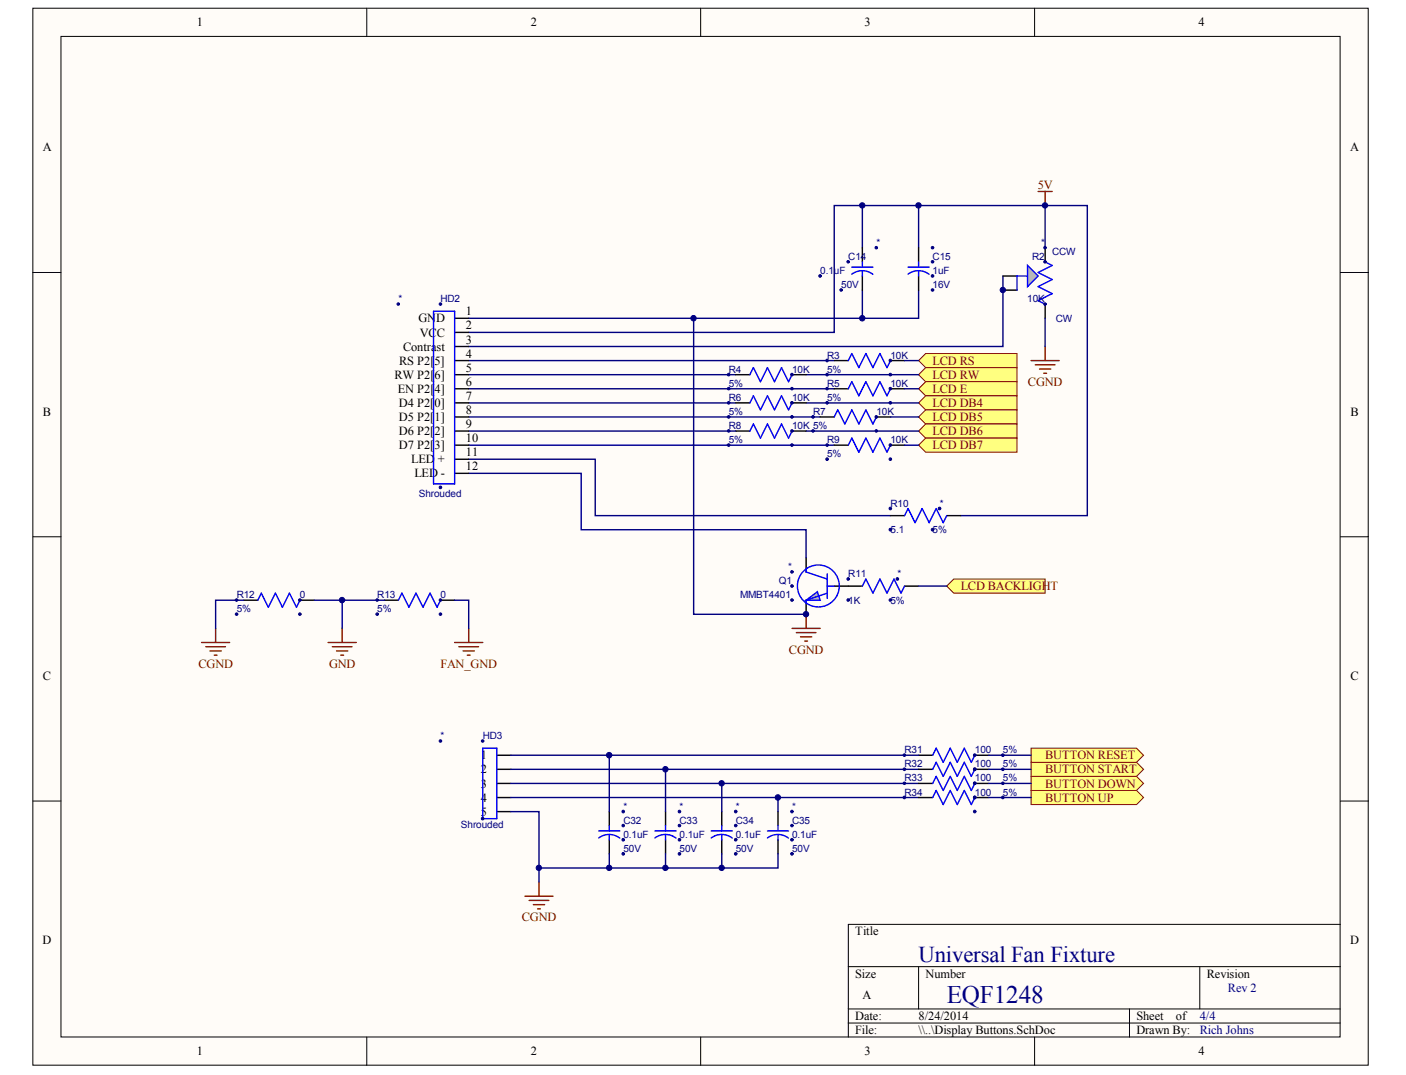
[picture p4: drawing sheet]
<svg xmlns="http://www.w3.org/2000/svg" width="271mm" height="207mm" viewBox="0 0 271 207" stroke-linecap="round" stroke-linejoin="round" font-family="sans-serif">
<g fill="#fffcf8" stroke="#000" stroke-width=".19">
<path d="M6.3 1.6h257.4v203.6h-257.4z"/>
<path d="M11.7 7h246.5v192.8h-246.5z"/>
</g>
<g fill="none" stroke="#000" stroke-width=".19">
<path d="M70.7 1.6v5.4M135 1.6v5.4M199.4 1.6v5.4M6.3 52.5h5.4M258.3 52.5h5.4M6.3 103.4h5.4M258.3 103.4h5.4M6.3 154.3h5.4M258.3 154.3h5.4M258.3 178.1h-94.8v21.7M70.7 199.8v5.4M135 199.8v5.4"/>
<path d="M163.5 186.2h94.8M163.5 194.4h94.8M163.5 197.1h94.8M177 186.2v8.2M199.4 199.8v5.4M217.7 194.4v5.4M231.2 186.2v8.2"/>
</g>
<g fill="#ffff80" stroke="#800000" stroke-width=".19">
<path d="M198.7 149.6h20.3l1.4 1.3-1.4 1.4h-20.3z" fill-rule="evenodd"/>
<path d="M198.7 146.8h20.3l1.4 1.4-1.4 1.4h-20.3z" fill-rule="evenodd"/>
<path d="M198.7 152.3h20.3l1.4 1.3-1.4 1.4h-20.3z" fill-rule="evenodd"/>
<path d="M198.7 144.1h20.3l1.4 1.4-1.4 1.3h-20.3z" fill-rule="evenodd"/>
</g>
<path d="M200 36.9h2.8M201.4 36.9v2.7M198.7 69.5h5.4M199.5 70.3h3.8M200.3 71.1h2.2M201.1 71.9h.6M201.4 66.7v2.8M101.2 172.6h5.4M102 173.4h3.8M102.8 174.3h2.1M103.6 175.1h.5M103.9 169.9v2.7" fill="none" stroke="#800000" stroke-width=".27"/>
<g fill="#ffff80" stroke="#800000" stroke-width=".19">
<path d="M178.4 68.1h17.6v2.7h-17.6l-1.4-1.3z" fill-rule="evenodd"/>
<path d="M178.4 70.8h17.6v2.7h-17.6l-1.4-1.3z" fill-rule="evenodd"/>
<path d="M178.4 73.5h17.6v2.7h-17.6l-1.4-1.3z" fill-rule="evenodd"/>
<path d="M178.4 76.2h17.6v2.8h-17.6l-1.4-1.4z" fill-rule="evenodd"/>
<path d="M178.4 79h17.6v2.7h-17.6l-1.4-1.4z" fill-rule="evenodd"/>
<path d="M178.4 81.7h17.6v2.7h-17.6l-1.4-1.4z" fill-rule="evenodd"/>
<path d="M178.4 84.4h17.6v2.7h-17.6l-1.4-1.3z" fill-rule="evenodd"/>
</g>
<path d="M177 55.9v5.4h-43.3M193.3 53.2v13.5h-103M90.3 69.5h70.5M90.3 72.2h51.5M90.3 74.9h70.5M90.3 77.6h51.5M90.3 80.3h67.7M90.3 83h51.5M90.3 85.8h70.5" fill="none" stroke="#000080" stroke-width=".27"/>
<path d="M155.3 107.5v2.7M155.3 115.6v2.7M160.8 112.9h2.7" fill="none" stroke="#000" stroke-width=".27"/>
<path d="M159.4 110.5v4.8M159.4 112.9h1.4" fill="none" stroke="#00f" stroke-width=".27"/>
<path d="M155.3 115.6l2.2-1.6 .5 1.6z" fill="#c0c0c0" stroke="#00f" stroke-width=".27"/>
<g fill="none" stroke="#00f" stroke-width=".27">
<path d="M196 53.2h2M155.3 109.5v.7l4.1 1.3M159.4 114.3l-4.1 1.3v.7M93 144.1h2.7v13.6h-2.7z"/>
<circle cx="157.7" cy="112.9" r="4"/>
</g>
<g fill="#000080" stroke="#000080" stroke-width=".19">
<circle cx="152.6" cy="115.6" r=".24"/>
<circle cx="152.6" cy="110.2" r=".24"/>
<circle cx="152.6" cy="112.9" r=".25"/>
<circle cx="84.9" cy="142.7" r=".24"/>
<circle cx="93" cy="157.7" r=".25"/>
<circle cx="93" cy="142.7" r=".24"/>
</g>
<path d="M90.3 88.5h24.4v10.8h56.9M90.3 91.2h21.7v10.8h43.3v5.5M98.4 156.3h5.5v13.6" fill="none" stroke="#000080" stroke-width=".27"/>
<path d="M155.3 118.3v2.7M152.6 121h5.4M153.4 121.9h3.8M154.3 122.7h2.1M155.1 123.5h.5" fill="none" stroke="#800000" stroke-width=".27"/>
<path d="M193.3 53.2h2.7M193.3 55.9h2.7M201.4 47.7v2.8M201.4 58.6v2.7M95.7 156.3h2.7M95.7 153.6h2.7M95.7 148.2h2.7M95.7 145.5h2.7M95.7 150.9h2.7" fill="none" stroke="#000" stroke-width=".27"/>
<path d="M198 51.1l2 2.1-2 2z" fill-rule="evenodd" fill="#c0c0c0" stroke="#00f" stroke-width=".27"/>
<path d="M196 53.2v2.7M201.4 50.5l1.4 .6-2.8 1.4 2.8 1.3-2.8 1.4 2.8 1.4-2.8 1.3 1.4 .7" fill="none" stroke="#00f" stroke-width=".27"/>
<g fill="#000080" stroke="#000080" stroke-width=".19">
<circle cx="201.4" cy="58.6" r=".24"/>
<circle cx="201.4" cy="47.7" r=".24"/>
<circle cx="201.4" cy="50.4" r=".24"/>
</g>
<path d="M177 39.6h-16.2v24.4h-70.5M201.4 39.6v8.1M177 47.7v-8.1h32.5v59.7h-24.4M90.3 61.3h43.4v57h21.6" fill="none" stroke="#000080" stroke-width=".27"/>
<path d="M183.8 111.5h17.6v2.8h-17.6l-1.4-1.4z" fill-rule="evenodd" fill="#ffff80" stroke="#800000" stroke-width=".19"/>
<g fill="none" stroke="#000" stroke-width=".27">
<path d="M166.2 47.7v2.8M166.2 53.2v2.7M177 47.7v2.8M177 53.2v2.7M87.6 72.2h2.7M87.6 74.9h2.7M87.6 64h2.7M87.6 66.7h2.7M87.6 61.3h2.7M87.6 69.5h2.7M87.6 77.6h2.7M141.8 72.2h2.7"/>
<path d="M141.8 77.6h2.7M152.6 72.2h2.7M152.6 77.6h2.7M160.8 74.9h2.7M160.8 69.5h2.7M171.6 74.9h2.7M171.6 69.5h2.7M87.6 88.5h2.7M87.6 91.2h2.7M87.6 80.3h2.7M87.6 83h2.7M87.6 85.8h2.7"/>
<path d="M141.8 83h2.7M152.6 83h2.7M158 80.3h2.8M160.8 85.8h2.7M168.9 80.3h2.7M171.6 85.8h2.7M171.6 99.3h2.7M182.4 99.3h2.7M47 115.6h2.7M57.8 115.6h2.7M74.1 115.6h2.7M84.9 115.6h2.7"/>
<path d="M163.5 112.9h2.7M174.3 112.9h2.7M117.4 156.3v2.8M128.2 156.3v2.8M139.1 156.3v2.8M149.9 156.3v2.8M177 145.5h2.7M177 148.2h2.7M177 150.9h2.7M177 153.6h2.7M187.8 145.5h2.8M187.8 148.2h2.8"/>
<path d="M187.8 150.9h2.8M187.8 153.6h2.8M117.4 161.8v2.7M128.2 161.8v2.7M139.1 161.8v2.7M149.9 161.8v2.7"/>
</g>
<g fill="none" stroke="#00f" stroke-width=".27">
<path d="M83.5 60h4.1v33.2h-4.1zM164.1 52.8a3.3 3.3 0 0 1 4.1 0M164.1 51.5h4.1M166.2 50.5v1M166.2 52.1v1.1M175 52.8a3.3 3.3 0 0 1 4 0M175 51.5h4M177 50.5v1M177 52.1v1.1M144.5 72.2l.7-1.4 1.3 2.7 1.4-2.7 1.3 2.7 1.4-2.7 1.4 2.7 .6-1.3M144.5 77.6l.7-1.4 1.3 2.8 1.4-2.8 1.3 2.8 1.4-2.8 1.4 2.8 .6-1.4M163.5 69.5l.6-1.4 1.4 2.7 1.4-2.7 1.3 2.7 1.4-2.7 1.3 2.7 .7-1.3"/>
<path d="M163.5 74.9l.6-1.4 1.4 2.7 1.4-2.7 1.3 2.7 1.4-2.7 1.3 2.7 .7-1.3M144.5 83l.7-1.3 1.3 2.7 1.4-2.7 1.3 2.7 1.4-2.7 1.4 2.7 .6-1.4M160.8 80.3l.6-1.3 1.4 2.7 1.3-2.7 1.4 2.7 1.4-2.7 1.3 2.7 .7-1.4M163.5 85.8l.6-1.4 1.4 2.7 1.4-2.7 1.3 2.7 1.4-2.7 1.3 2.7 .7-1.3M174.3 99.3l.7-1.3 1.3 2.7 1.4-2.7 1.3 2.7 1.4-2.7 1.4 2.7 .6-1.4M49.7 115.6l.7-1.3 1.3 2.7 1.4-2.7 1.3 2.7 1.4-2.7 1.3 2.7 .7-1.4M76.8 115.6l.6-1.3 1.4 2.7 1.4-2.7 1.3 2.7 1.4-2.7 1.3 2.7 .7-1.4M166.2 112.9l.7-1.4 1.3 2.8 1.4-2.8 1.3 2.8 1.4-2.8 1.3 2.8 .7-1.4M117.4 159.1v1M128.2 159.1v1M139.1 159.1v1M149.9 159.1v1"/>
<path d="M179.7 145.5l.7-1.4 1.4 2.7 1.3-2.7 1.4 2.7 1.3-2.7 1.4 2.7 .6-1.3M179.7 150.9l.7-1.3 1.4 2.7 1.3-2.7 1.4 2.7 1.3-2.7 1.4 2.7 .6-1.4M179.7 148.2l.7-1.4 1.4 2.8 1.3-2.8 1.4 2.8 1.3-2.8 1.4 2.8 .6-1.4M179.7 153.6l.7-1.3 1.4 2.7 1.3-2.7 1.4 2.7 1.3-2.7 1.4 2.7 .6-1.4M115.4 161.4a3.3 3.3 0 0 1 4 0M115.4 160.1h4M117.4 160.7v1.1M126.2 161.4a3.3 3.3 0 0 1 4.1 0M126.2 160.1h4.1M128.2 160.7v1.1M137 161.4a3.3 3.3 0 0 1 4.1 0M137.1 160.1h4"/>
<path d="M139.1 160.7v1.1M147.9 161.4a3.3 3.3 0 0 1 4 0M147.9 160.1h4.1M149.9 160.7v1.1"/>
</g>
<g fill="#000080" stroke="#000080" stroke-width=".19">
<circle cx="172.9" cy="111.5" r=".25"/>
<circle cx="163.4" cy="115.6" r=".24"/>
<circle cx="171.6" cy="115.6" r=".24"/>
<circle cx="163.4" cy="111.5" r=".25"/>
<circle cx="57.8" cy="118.3" r=".24"/>
<circle cx="57.8" cy="115.6" r=".24"/>
<circle cx="45.6" cy="118.3" r=".24"/>
<circle cx="45.6" cy="115.6" r=".24"/>
<circle cx="84.9" cy="118.3" r=".24"/>
<circle cx="84.9" cy="115.6" r=".24"/>
<circle cx="72.7" cy="118.3" r=".24"/>
<circle cx="72.7" cy="115.6" r=".24"/>
<circle cx="179.7" cy="47.7" r=".24"/>
<circle cx="179.7" cy="53.2" r=".25"/>
<circle cx="179.7" cy="55.9" r=".24"/>
<circle cx="179.7" cy="50.4" r=".24"/>
<circle cx="168.9" cy="47.7" r=".24"/>
<circle cx="158" cy="53.2" r=".25"/>
<circle cx="162.1" cy="55.9" r=".24"/>
<circle cx="163.4" cy="50.4" r=".24"/>
<circle cx="76.7" cy="58.6" r=".24"/>
<circle cx="84.9" cy="93.9" r=".25"/>
<circle cx="84.9" cy="58.6" r=".24"/>
<circle cx="171.6" cy="72.2" r=".25"/>
<circle cx="171.6" cy="69.5" r=".25"/>
<circle cx="159.4" cy="72.2" r=".25"/>
<circle cx="159.4" cy="69.5" r=".25"/>
<circle cx="152.6" cy="74.9" r=".24"/>
<circle cx="152.6" cy="72.2" r=".25"/>
<circle cx="140.4" cy="74.9" r=".24"/>
<circle cx="140.4" cy="72.2" r=".25"/>
<circle cx="171.6" cy="77.6" r=".25"/>
<circle cx="171.6" cy="74.9" r=".24"/>
<circle cx="159.4" cy="77.6" r=".25"/>
<circle cx="159.4" cy="74.9" r=".24"/>
<circle cx="152.6" cy="80.3" r=".25"/>
<circle cx="152.6" cy="77.6" r=".25"/>
<circle cx="140.4" cy="80.3" r=".25"/>
<circle cx="140.4" cy="77.6" r=".25"/>
<circle cx="168.9" cy="83" r=".24"/>
<circle cx="168.9" cy="80.3" r=".25"/>
<circle cx="156.7" cy="83" r=".24"/>
<circle cx="156.7" cy="80.3" r=".25"/>
<circle cx="152.6" cy="85.7" r=".25"/>
<circle cx="152.6" cy="83" r=".24"/>
<circle cx="140.4" cy="85.7" r=".25"/>
<circle cx="140.4" cy="83" r=".24"/>
<circle cx="171.6" cy="88.5" r=".25"/>
<circle cx="171.6" cy="85.7" r=".25"/>
<circle cx="159.4" cy="88.5" r=".25"/>
<circle cx="159.4" cy="85.7" r=".25"/>
<circle cx="181" cy="98" r=".25"/>
<circle cx="171.6" cy="102" r=".25"/>
<circle cx="179.7" cy="102" r=".25"/>
<circle cx="171.6" cy="98" r=".25"/>
<circle cx="187.8" cy="148.2" r=".25"/>
<circle cx="187.8" cy="145.5" r=".25"/>
<circle cx="193.2" cy="145.5" r=".25"/>
<circle cx="174.3" cy="145.5" r=".25"/>
<circle cx="187.8" cy="150.9" r=".24"/>
<circle cx="193.2" cy="148.2" r=".25"/>
<circle cx="174.3" cy="148.2" r=".25"/>
<circle cx="187.8" cy="153.6" r=".25"/>
<circle cx="193.2" cy="150.9" r=".24"/>
<circle cx="174.3" cy="150.9" r=".24"/>
<circle cx="187.8" cy="156.3" r=".25"/>
<circle cx="193.2" cy="153.6" r=".25"/>
<circle cx="174.3" cy="153.6" r=".25"/>
<circle cx="120.1" cy="156.3" r=".25"/>
<circle cx="120.1" cy="161.8" r=".25"/>
<circle cx="120.1" cy="164.5" r=".25"/>
<circle cx="120.1" cy="159" r=".24"/>
<circle cx="130.9" cy="156.3" r=".25"/>
<circle cx="130.9" cy="161.8" r=".25"/>
<circle cx="130.9" cy="164.5" r=".25"/>
<circle cx="130.9" cy="159" r=".24"/>
<circle cx="141.8" cy="156.3" r=".25"/>
<circle cx="141.8" cy="161.8" r=".25"/>
<circle cx="141.8" cy="164.5" r=".25"/>
<circle cx="141.8" cy="159" r=".24"/>
<circle cx="152.6" cy="156.3" r=".25"/>
<circle cx="152.6" cy="161.8" r=".25"/>
<circle cx="152.6" cy="164.5" r=".25"/>
<circle cx="152.6" cy="159" r=".24"/>
<circle cx="65.9" cy="115.6" r=".52"/>
<circle cx="103.8" cy="167.2" r=".52"/>
<circle cx="117.4" cy="167.2" r=".52"/>
<circle cx="117.4" cy="145.5" r=".52"/>
<circle cx="128.2" cy="167.2" r=".52"/>
<circle cx="128.2" cy="148.2" r=".52"/>
<circle cx="133.6" cy="61.3" r=".52"/>
<circle cx="139.1" cy="167.2" r=".52"/>
<circle cx="139.1" cy="150.9" r=".52"/>
<circle cx="149.9" cy="153.6" r=".52"/>
<circle cx="155.3" cy="118.3" r=".52"/>
<circle cx="166.1" cy="61.3" r=".52"/>
<circle cx="166.1" cy="39.6" r=".52"/>
<circle cx="177" cy="39.6" r=".52"/>
<circle cx="193.2" cy="55.9" r=".52"/>
<circle cx="201.4" cy="39.6" r=".52"/>
</g>
<g fill="none" stroke="#000080" stroke-width=".27">
<path d="M166.2 39.6v8.1M166.2 55.9v5.4M155.3 72.2h21.7M155.3 77.6h21.7M174.3 74.9h2.7M174.3 69.5h2.7M201.4 61.3v5.4M155.3 83h21.7M171.6 80.3h5.4M174.3 85.8h2.7M47 115.6h-5.5v5.4M60.5 115.6h13.6"/>
<path d="M65.9 115.6v5.4M87.6 115.6h2.7v5.4M177 112.9h5.4M98.4 148.2h78.6M98.4 150.9h78.6M98.4 153.6h78.6M98.4 145.5h78.6M117.4 145.5v10.8M128.2 148.2v8.1M139.1 150.9v5.4M149.9 153.6v2.7M190.6 148.2h8.1"/>
<path d="M190.6 150.9h8.1M190.6 153.6h8.1M190.6 145.5h8.1M117.4 164.5v2.7M128.2 164.5v2.7M139.1 164.5v2.7M149.9 164.5v2.7h-46"/>
</g>
<g fill="none" stroke="#800000" stroke-width=".27">
<path d="M38.8 123.8h5.5M39.7 124.6h3.7M40.5 125.4h2.1M41.3 126.2h.5M41.5 121v2.8M63.2 123.8h5.4M64 124.6h3.8M64.8 125.4h2.2M65.7 126.2h.5M65.9 121v2.8M87.6 123.8h5.4M88.4 124.6h3.8"/>
<path d="M89.2 125.4h2.2M90 126.2h.6M90.3 121v2.8"/>
</g>
<text font-size="4.9" fill="#000080" x="182.4" y="193.3">EQF1248</text>
<text font-size="4.4" fill="#000080" x="177" y="185.2">Universal Fan Fixture</text>
<g font-size="2.4">
<text x="37.9" y="5.1">1</text>
<text x="102.3" y="5.1">2</text>
<text x="166.6" y="5.1">3</text>
<text x="231" y="5.1">4</text>
<text x="8.2" y="29.2">A</text>
<text x="260.2" y="29.2">A</text>
<text x="80.6" y="62.1">GND</text>
<text x="80.9" y="64.8">VCC</text>
<text x="89.8" y="63.5">2</text>
<text x="89.8" y="60.8">1</text>
<text x="76.9" y="70.3">RS P2[</text>
<text x="77.7" y="67.5">Contrast</text>
<text x="83.7" y="70.3">5]</text>
<text x="89.8" y="71.6">5</text>
<text x="89.8" y="66.2">3</text>
<text x="89.8" y="68.9">4</text>
<text x="76" y="73">RW P2[</text>
<text x="76.6" y="75.7">EN P2[</text>
<text x="83.7" y="75.7">4]</text>
<text x="83.7" y="73">6]</text>
<text x="89.8" y="74.3">6</text>
<text x="89.8" y="77">7</text>
<text x="8.3" y="80.1">B</text>
<text x="76.9" y="81.1">D5 P2[</text>
<text x="76.9" y="83.8">D6 P2[</text>
<text x="76.9" y="78.4">D4 P2[</text>
<text x="83.7" y="81.1">1]</text>
<text x="83.7" y="83.8">2]</text>
<text x="83.7" y="78.4">0]</text>
<text x="89.8" y="79.8">8</text>
<text x="89.8" y="82.5">9</text>
<text x="260.2" y="80.1">B</text>
<text x="76.9" y="86.6">D7 P2[</text>
<text x="79.3" y="89.3">LED</text>
<text x="83.7" y="86.6">3]</text>
<text x="84.4" y="89.3">+</text>
<text x="89.8" y="87.9">11</text>
<text x="89.8" y="85.2">10</text>
<text x="79.9" y="92">LED -</text>
<text x="89.8" y="90.6">12</text>
<text x="8.3" y="131">C</text>
<text x="260.2" y="131">C</text>
<text x="92.6" y="149">2</text>
<text x="92.6" y="146.3">1</text>
<text x="92.6" y="154.4">4</text>
<text x="92.6" y="151.7">3</text>
<text x="92.6" y="157.1">5</text>
<text x="8.2" y="181.9">D</text>
<text x="164.8" y="180.2">Title</text>
<text x="260.2" y="181.9">D</text>
<text x="164.8" y="188.3">Size</text>
<text x="178.4" y="188.3">Number</text>
<text x="232.6" y="188.3">Revision</text>
<text x="164.8" y="196.5">Date:</text>
<text x="166.2" y="192.4">A</text>
<text x="177" y="196.5">8/24/2014</text>
<text x="219" y="196.5">Sheet</text>
<text x="226.6" y="196.5">of</text>
<text x="37.9" y="203.3">1</text>
<text x="102.3" y="203.3">2</text>
<text x="164.8" y="199.2">File:</text>
<text x="166.6" y="203.3">3</text>
<text x="177" y="199.2">\\..\Display Buttons.SchDoc</text>
<text x="219" y="199.2">Drawn By:</text>
<text x="231" y="203.3">4</text>
</g>
<g font-size="2.4" fill="#800000">
<text x="200" y="36.3">5V</text>
<text x="179.7" y="70.3">LCD RS</text>
<text x="179.7" y="73">LCD RW</text>
<text x="179.7" y="75.7">LCD E</text>
<text x="198.1" y="74.3">CGND</text>
<text x="179.7" y="78.4">LCD DB4</text>
<text x="179.7" y="81.1">LCD DB5</text>
<text x="179.7" y="83.8">LCD DB6</text>
<text x="179.7" y="86.6">LCD DB7</text>
<text x="185.1" y="113.7">LCD BACKLIGHT</text>
<text x="152" y="125.9">CGND</text>
<text x="38.2" y="128.6">CGND</text>
<text x="63.4" y="128.6">GND</text>
<text x="84.9" y="128.6">FAN_GND</text>
<text x="201.4" y="149">BUTTON START</text>
<text x="201.4" y="146.3">BUTTON RESET</text>
<text x="201.4" y="151.7">BUTTON DOWN</text>
<text x="201.4" y="154.4">BUTTON UP</text>
<text x="100.6" y="177.5">CGND</text>
</g>
<g font-size="2.4" fill="#000080">
<text x="236.6" y="191.1">Rev 2</text>
<text x="231.2" y="196.5">4/4</text>
<text x="231.2" y="199.2">Rich Johns</text>
</g>
<g font-size="1.9" fill="#000080">
<text x="168.9" y="47.4">*</text>
<text x="200.6" y="47.4">*</text>
<text x="158" y="52.8">0.1uF</text>
<text x="163.5" y="50.1">C14</text>
<text x="179.7" y="52.8">1uF</text>
<text x="179.7" y="50.1">C15</text>
<text x="198.9" y="50.1">R2</text>
<text x="202.8" y="49.1">CCW</text>
<text x="76.8" y="58.2">*</text>
<text x="84.9" y="58.2">HD2</text>
<text x="162.1" y="55.5">50V</text>
<text x="179.7" y="55.5">16V</text>
<text x="198" y="58.2">10K</text>
<text x="203.4" y="62">CW</text>
<text x="140.4" y="71.8">R4</text>
<text x="152.6" y="71.8">10K</text>
<text x="159.4" y="71.8">5%</text>
<text x="159.4" y="69.1">R3</text>
<text x="171.6" y="69.1">10K</text>
<text x="140.4" y="74.5">5%</text>
<text x="140.4" y="77.2">R6</text>
<text x="152.6" y="77.2">10K</text>
<text x="159.4" y="77.2">5%</text>
<text x="159.4" y="74.5">R5</text>
<text x="171.6" y="74.5">10K</text>
<text x="140.4" y="79.9">5%</text>
<text x="140.4" y="82.7">R8</text>
<text x="152.6" y="82.7">10K 5%</text>
<text x="156.7" y="79.9">R7</text>
<text x="168.9" y="79.9">10K</text>
<text x="140.4" y="85.4">5%</text>
<text x="159.4" y="88.1">5%</text>
<text x="159.4" y="85.4">R9</text>
<text x="171.6" y="85.4">10K</text>
<text x="80.7" y="95.7">Shrouded</text>
<text x="171.6" y="97.6">R10</text>
<text x="181.1" y="97.6">*</text>
<text x="171.6" y="102.8">5.1</text>
<text x="179.7" y="102.8">5%</text>
<text x="150.1" y="112.5">Q1</text>
<text x="151.9" y="109.8">*</text>
<text x="163.5" y="111.2">R11</text>
<text x="172.9" y="111.2">*</text>
<text x="45.6" y="118">5%</text>
<text x="45.6" y="115.2">R12</text>
<text x="57.8" y="115.2">0</text>
<text x="72.7" y="118">5%</text>
<text x="72.7" y="115.2">R13</text>
<text x="84.9" y="115.2">0</text>
<text x="142.6" y="115.2">MMBT4401</text>
<text x="163.5" y="116.3">1K</text>
<text x="171.6" y="116.3">5%</text>
<text x="84.9" y="142.4">*</text>
<text x="93" y="142.4">HD3</text>
<text x="174.3" y="145.1">R31</text>
<text x="174.3" y="147.8">R32</text>
<text x="187.8" y="145.1">100</text>
<text x="187.8" y="147.8">100</text>
<text x="193.3" y="145.1">5%</text>
<text x="193.3" y="147.8">5%</text>
<text x="120.1" y="156">*</text>
<text x="131" y="156">*</text>
<text x="141.8" y="156">*</text>
<text x="152.6" y="156">*</text>
<text x="174.3" y="150.5">R33</text>
<text x="174.3" y="153.3">R34</text>
<text x="187.8" y="150.5">100</text>
<text x="187.8" y="153.3">100</text>
<text x="193.3" y="150.5">5%</text>
<text x="193.3" y="153.3">5%</text>
<text x="88.8" y="159.5">Shrouded</text>
<text x="120.1" y="161.4">0.1uF</text>
<text x="120.1" y="158.7">C32</text>
<text x="131" y="161.4">0.1uF</text>
<text x="131" y="158.7">C33</text>
<text x="141.8" y="161.4">0.1uF</text>
<text x="141.8" y="158.7">C34</text>
<text x="152.6" y="161.4">0.1uF</text>
<text x="152.6" y="158.7">C35</text>
<text x="120.1" y="164.1">50V</text>
<text x="131" y="164.1">50V</text>
<text x="141.8" y="164.1">50V</text>
<text x="152.6" y="164.1">50V</text>
</g>
</svg>
